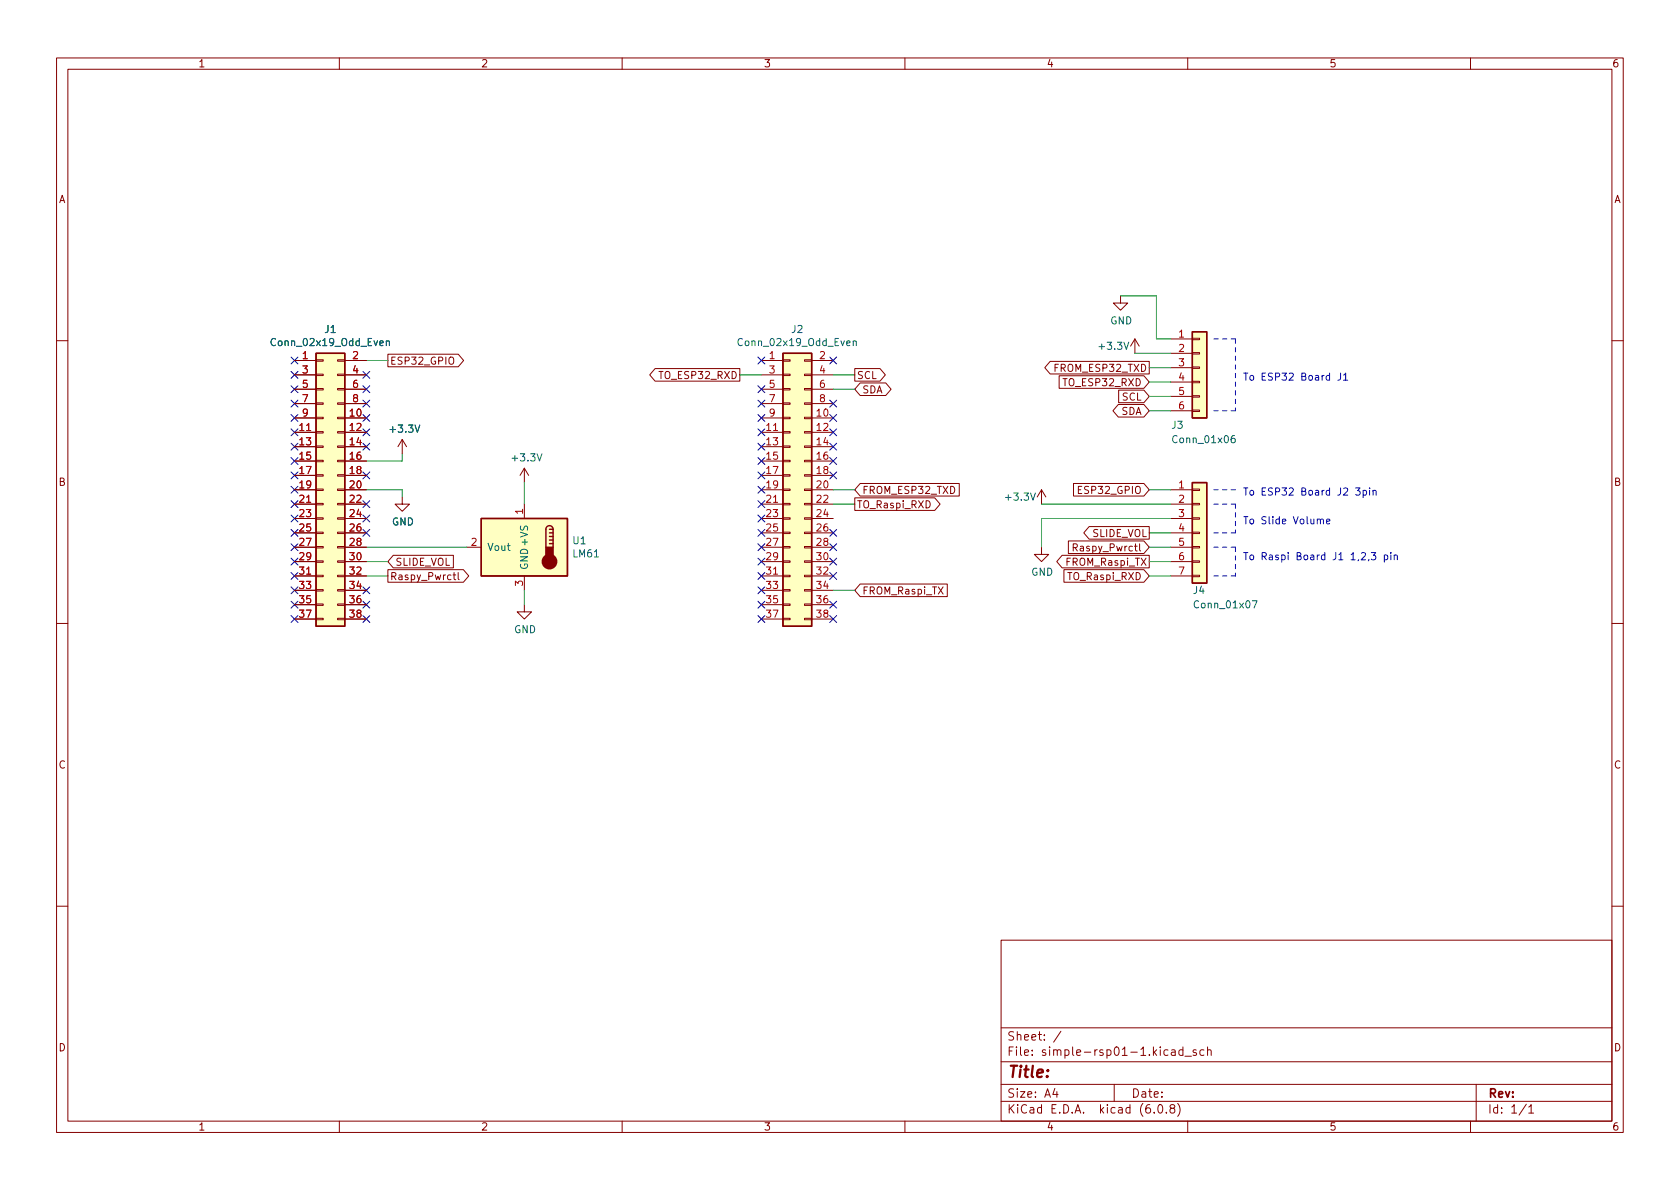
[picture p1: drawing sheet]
<svg xmlns="http://www.w3.org/2000/svg" width="297mm" height="210mm" viewBox="0 0 297 210" stroke-linecap="round" stroke-linejoin="round" font-family="sans-serif">
<g fill="none" stroke="#840000" stroke-width=".18">
<path d="M10 10.2h277v190.1h-277zM12 12.2h273v186.1h-273zM60 10.2v2M110 10.2v2M160 10.2v2M210 10.2v2M260 10.2v2M198.1 52.3v1.3h1.3l-1.3 1.3-1.3-1.3h1.3M200.7 59.9l-.8 1.3M200.7 59.9v2.6M200.7 59.9l.7 1.3M207 59.9h3.8"/>
<path d="M210.8 59.8h1.3v.3h-1.3zM10 60.2h2M52.1 63.7h3.8M52.1 73.9h3.8M52.1 76.4h3.8M52.1 79h3.8M52.1 66.3h3.8M52.1 68.8h3.8M52.1 71.4h3.8M55.9 78.9h1.2v.2h-1.2zM55.9 76.3h1.2v.3h-1.2zM55.9 73.8h1.2v.2h-1.2z"/>
<path d="M55.9 71.2h1.2v.3h-1.2zM55.9 68.7h1.2v.3h-1.2zM55.9 66.2h1.2v.2h-1.2zM55.9 63.6h1.2v.3h-1.2zM59.7 78.9h1.3v.2h-1.3zM59.7 76.3h1.3v.3h-1.3zM59.7 73.8h1.3v.2h-1.3zM59.7 71.2h1.3v.3h-1.3zM59.7 68.7h1.3v.3h-1.3zM59.7 66.2h1.3v.2h-1.3zM59.7 63.6h1.3v.3h-1.3zM61 63.7h3.8"/>
<path d="M61 73.9h3.8M61 76.4h3.8M61 79h3.8M61 66.3h3.8M61 68.8h3.8M61 71.4h3.8M68.6 62.6h12.4l1 1.1-1 1.2h-12.4zM71.1 77.7l-.7 1.3M71.1 77.7v2.6M71.1 77.7l.8 1.3M115.8 65.2h15v2.2h-15l-.9-1.1zM134.6 63.7h3.8"/>
<path d="M134.6 73.9h3.8M134.6 76.4h3.8M134.6 79h3.8M134.6 66.3h3.8M134.6 68.8h3.8M134.6 71.4h3.8M138.4 78.9h1.3v.2h-1.3zM138.4 76.3h1.3v.3h-1.3zM138.4 73.8h1.3v.2h-1.3zM138.4 71.2h1.3v.3h-1.3zM138.4 68.7h1.3v.3h-1.3zM138.4 66.2h1.3v.2h-1.3z"/>
<path d="M138.4 63.6h1.3v.3h-1.3zM142.2 78.9h1.3v.2h-1.3zM142.2 76.3h1.3v.3h-1.3zM142.2 73.8h1.3v.2h-1.3zM142.2 71.2h1.3v.3h-1.3zM142.2 68.7h1.3v.3h-1.3zM142.2 66.2h1.3v.2h-1.3zM142.2 63.6h1.3v.3h-1.3zM143.5 63.7h3.8M143.5 73.9h3.8M143.5 76.4h3.8M143.5 79h3.8"/>
<path d="M143.5 66.3h3.8M143.5 68.8h3.8M143.5 71.4h3.8M151.1 65.2h4.5l.9 1.1-.9 1.1h-4.5zM152.1 67.7h4.5l1 1.1-1 1.1h-4.5l-1-1.1zM185.7 63.9h17.5v2.2h-17.5l-1-1.1zM187.3 66.4h14.9l1 1.2-1 1.1h-14.9zM197.7 71.5h4.5l1 1.1-1 1.1h-4.5l-.9-1.1zM197.8 69h4.4l1 1.1-1 1.1h-4.4zM207 62.5h3.8M207 65h3.8M207 67.6h3.8"/>
<path d="M207 70.1h3.8M207 72.6h3.8M210.8 72.5h1.3v.3h-1.3zM210.8 70h1.3v.2h-1.3zM210.8 67.4h1.3v.3h-1.3zM210.8 64.9h1.3v.2h-1.3zM210.8 62.4h1.3v.2h-1.3zM285 60.2h2M52.1 86.6h3.8M52.1 89.1h3.8M52.1 91.7h3.8M52.1 94.2h3.8"/>
<path d="M52.1 96.8h3.8M52.1 99.3h3.8M52.1 81.5h3.8M52.1 84.1h3.8M55.9 99.2h1.2v.2h-1.2zM55.9 96.6h1.2v.3h-1.2zM55.9 94.1h1.2v.3h-1.2zM55.9 91.6h1.2v.2h-1.2zM55.9 89h1.2v.3h-1.2zM55.9 86.5h1.2v.2h-1.2zM55.9 83.9h1.2v.3h-1.2zM55.9 81.4h1.2v.3h-1.2z"/>
<path d="M59.7 99.2h1.3v.2h-1.3zM59.7 96.6h1.3v.3h-1.3zM59.7 94.1h1.3v.3h-1.3zM59.7 91.6h1.3v.2h-1.3zM59.7 89h1.3v.3h-1.3zM59.7 86.5h1.3v.2h-1.3zM59.7 83.9h1.3v.3h-1.3zM59.7 81.4h1.3v.3h-1.3zM61 86.6h3.8M61 89.1h3.8M61 91.7h3.8M61 94.2h3.8"/>
<path d="M61 96.8h3.8M61 99.3h3.8M61 81.5h3.8M61 84.1h3.8M69.5 98.2h10.7v2.2h-10.7l-.9-1.1zM71.1 87.9v1.2h1.3l-1.3 1.3-1.3-1.3h1.3M82.5 96.8h2.6M92.7 82.8v2.5M92.7 89.1v2.6M92.7 82.8l-.8 1.3M92.7 82.8l.8 1.3M134.6 86.6h3.8"/>
<path d="M134.6 89.1h3.8M134.6 91.7h3.8M134.6 94.2h3.8M134.6 96.8h3.8M134.6 99.3h3.8M134.6 81.5h3.8M134.6 84.1h3.8M138.4 99.2h1.3v.2h-1.3zM138.4 96.6h1.3v.3h-1.3zM138.4 94.1h1.3v.3h-1.3zM138.4 91.6h1.3v.2h-1.3zM138.4 89h1.3v.3h-1.3z"/>
<path d="M138.4 86.5h1.3v.2h-1.3zM138.4 83.9h1.3v.3h-1.3zM138.4 81.4h1.3v.3h-1.3zM142.2 99.2h1.3v.2h-1.3zM142.2 96.6h1.3v.3h-1.3zM142.2 94.1h1.3v.3h-1.3zM142.2 91.6h1.3v.2h-1.3zM142.2 89h1.3v.3h-1.3zM142.2 86.5h1.3v.2h-1.3zM142.2 83.9h1.3v.3h-1.3zM142.2 81.4h1.3v.3h-1.3zM143.5 86.6h3.8"/>
<path d="M143.5 89.1h3.8M143.5 91.7h3.8M143.5 94.2h3.8M143.5 96.8h3.8M143.5 99.3h3.8M143.5 81.5h3.8M143.5 84.1h3.8M151.1 88h14.2l.9 1.1-.9 1.2h-14.2zM152.1 85.5h17.5v2.2h-17.5l-1-1.1zM184.1 96.8v1.2h1.3l-1.3 1.3-1.2-1.3h1.2M184.1 86.6l-.7 1.3M184.1 86.6v2.5"/>
<path d="M184.1 86.6l.8 1.3M187.8 98.2h15.4v2.2h-15.4l-1-1.1zM188.9 95.7h13.3l1 1.1-1 1.1h-13.3zM189.8 96.8h.6l.1-.2-.1-.3-.6-.1v1.2M189.8 85.5h12.4l1 1.1-1 1.1h-12.4zM192.6 93.1h10.6v2.2h-10.6l-1-1.1zM201.5 96.2v1.1l.2 .1M207 86.6h3.8M207 89.1h3.8M207 91.7h3.8M207 94.2h3.8M207 96.8h3.8"/>
<path d="M207 99.3h3.8M210.8 99.2h1.3v.2h-1.3zM210.8 96.6h1.3v.3h-1.3zM210.8 94.1h1.3v.3h-1.3zM210.8 91.6h1.3v.2h-1.3zM210.8 89h1.3v.3h-1.3zM210.8 86.5h1.3v.2h-1.3zM10 110.2h2M52.1 101.8h3.8M52.1 104.4h3.8M52.1 106.9h3.8M52.1 109.5h3.8"/>
<path d="M55.9 109.3h1.2v.3h-1.2zM55.9 106.8h1.2v.3h-1.2zM55.9 104.3h1.2v.2h-1.2zM55.9 101.7h1.2v.3h-1.2zM59.7 109.3h1.3v.3h-1.3zM59.7 106.8h1.3v.3h-1.3zM59.7 104.3h1.3v.2h-1.3zM59.7 101.7h1.3v.3h-1.3zM61 101.8h3.8M61 104.4h3.8M61 106.9h3.8M61 109.5h3.8"/>
<path d="M68.6 100.7h13.3l1 1.1-1 1.2h-13.3zM80.1 101.7h.5M80.3 101.2v1.1l.3 .2M81 101.2v1.1l.2 .2M92.7 106.9v1.3h1.3l-1.3 1.3-1.3-1.3h1.3M92.7 101.8v2.6M134.6 101.8h3.8M134.6 104.4h3.8M134.6 106.9h3.8M134.6 109.5h3.8M138.4 109.3h1.3v.3h-1.3zM138.4 106.8h1.3v.3h-1.3z"/>
<path d="M138.4 104.3h1.3v.2h-1.3zM138.4 101.7h1.3v.3h-1.3zM142.2 109.3h1.3v.3h-1.3zM142.2 106.8h1.3v.3h-1.3zM142.2 104.3h1.3v.2h-1.3zM142.2 101.7h1.3v.3h-1.3zM143.5 101.8h3.8M143.5 104.4h3.8M143.5 106.9h3.8M143.5 109.5h3.8M152.1 103.3h15.4v2.2h-15.4l-1-1.1zM188.1 100.7h14.1l1 1.1-1 1.2h-14.1z"/>
<path d="M207 101.8h3.8M210.8 101.7h1.3v.3h-1.3zM285 110.2h2M10 160.2h2M177 166.3h108v32h-108zM285 160.2h2M60 198.3v2M110 198.3v2M160 198.3v2M177 194.8h108M177 191.8h108M177 187.8h108"/>
<path d="M177 181.8h108M186.5 192.5l-.4 1h1M186.9 193v1M187.6 182.4l-1.3 1.9M197 191.8v3M204.1 196.7v.1M204.9 195.4l.2-.1a.81 .81 0 0 1 .6 .7 .81 .81 0 0 1-.3 .8h-.2a.81 .81 0 0 1-.6-.6 .81 .81 0 0 1 .3-.8zM206.2 196.7v.1M207.1 196l-.2-.3v-.2l.2-.2 .5 .1 .1 .2-.1 .2-.6 .2-.1 .3v.4l.2 .1h.5l.1-.3-.1-.4-.2-.1M207.1 185.7h.6l.1 .9M207.8 186l-.5 .1a.29 .29 0 0 0-.2 .2 .29 .29 0 0 0 .2 .3h.5M208.2 195.1a1.72 1.72 0 0 1 0 2.3"/>
<path d="M209.1 185.7l-.4-.1-.3 .3v.4l.2 .3h.5M209.1 185.1v1.5M209.5 186.8h1.1M210 198.3v2M211.5 185.7l-.4-.1-.2 .2 .1 .3 .5 .1v.4h-.6M212.9 185.7l-.5-.1-.3 .3v.4l.2 .3h.6M213.5 185.8l.2-.2 .4 .1v.9M213.5 185.1v1.5M260 198.3v2M261 191.8v6.5M269.9 195.3l-1.3 1.9M270.3 195.8l.4-.5v1.5"/>
<path d="M270.3 196.8h.9"/>
</g>
<g fill="#ffffc2" stroke="#ffffc2" stroke-width=".18">
<path d="M210.8 58.7h2.6v15.2h-2.6z"/>
<path d="M210.8 85.3h2.6v17.8h-2.6z"/>
<path d="M85.1 91.7h15.2v10.1h-15.2z"/>
<path d="M138.4 62.5h5.1v48.2h-5.1z"/>
<path d="M55.9 62.5h5.1v48.2h-5.1z"/>
</g>
<path d="M210.8 58.7h2.6v15.2h-2.6zM55.9 62.5h5.1v48.2h-5.1zM138.4 62.5h5.1v48.2h-5.1zM85.1 91.7h15.2v10.1h-15.2zM97.2 96.1h.6M97.2 95.5h.6M97.2 94.9h.6M97.2 94.2h.6M97.2 93.6h.6M97.8 93.6a.64 .64 0 0 0-.6-.6 .64 .64 0 0 0-.7 .6v3.2M97.8 93.6v3.2M210.8 85.3h2.6v17.8h-2.6z" fill="none" stroke="#840000" stroke-width=".25"/>
<path d="M68.3 60.4l.2-.1h.3l.1 .8M68.3 60.3v.8M150.9 60.4l.1-.1h.3l.1 .8M150.9 60.3v.8M218.3 77l-.4 .1a.86 .86 0 0 0 0 1.2l.4-.1 .1-.5-.2-.2h-.3l-.2 .2M221.4 106.2h.9l-.6 1.3" fill="none" stroke="#006464" stroke-width=".18"/>
<g fill="#840000" stroke="#840000" stroke-width=".25">
<path d="M96.5 96.8h1.3v1.9h-1.3z"/>
<circle cx="97.2" cy="99.3" r="1.27"/>
</g>
<g fill="none" stroke="#0000c2" stroke-width=".18">
<path d="M237 66v.9a.41 .41 0 0 1-.5 .3M237.6 66.3l.3-.3v1.2M237.6 67.2h.7M232.9 91.9l.2-.1 .3 .1 .1 .7M233.5 92l.1-.2 .3 .1 .1 .7M234.5 92.2l.6-.1v-.2l-.4-.1-.2 .2 .1 .6h.5M239.7 86.3h.8l-.5 .5 .4 .1v.5l-.2 .2-.5-.2M241 86.8l.4-.1 .2 .3-.1 .5h-.5M241 86.7v1.3M242.2 86.3v.1M242.2 86.7v.9M242.5 97.7h.8l-.5 .5 .4 .1v.6l-.2 .1-.5-.1"/>
<path d="M242.8 86.8l.1-.1 .4 .1v.8M242.8 86.7v.9M244.8 98.2l.3-.1 .3 .3-.2 .5h-.4M244.8 98.1v1.3M245.9 97.7v.1M245.9 98.1v.9M246.5 98.3l.2-.2 .3 .1 .1 .8M246.5 98.1v.9"/>
</g>
<path d="M214.6 59.9h3.8M218.4 59.9v12.7M218.4 72.6h-3.8M214.6 89.1h3.8M214.6 96.8h3.8M214.6 86.6h3.8M218.4 94.2h-3.8M218.4 96.8v5M218.4 89.1v5.1M218.4 101.8h-3.8" fill="none" stroke="#0000c2" stroke-width=".18" stroke-dasharray=".8 .8"/>
<g fill="none" stroke="#009600" stroke-width=".18">
<path d="M198.1 52.3h6.4v7.6h2.5M64.8 63.7h3.8M130.8 66.3h3.8M147.3 66.3h3.8M147.3 68.8h3.8M200.7 62.5h6.3M203.2 67.6h3.8M203.2 65h3.8M203.2 72.6h3.8M203.2 70.1h3.8M64.8 86.6h6.3v1.3M64.8 99.3h3.8"/>
<path d="M64.8 96.8h17.7M71.1 80.3v1.2h-6.3M92.7 85.3v3.8M147.3 86.6h3.8M147.3 89.1h3.8M184.1 89.1h22.9M203.2 86.6h3.8M203.2 99.3h3.8M203.2 96.8h3.8M203.2 94.2h3.8M207 91.7h-22.9v5.1M64.8 101.8h3.8"/>
<path d="M92.7 104.4v2.5M147.3 104.4h3.8M203.2 101.8h3.8"/>
</g>
<g fill="none" stroke="#000084" stroke-width=".18">
<path d="M51.5 78.4l1.2 1.2M51.5 73.3l1.2 1.2M51.5 75.8l1.2 1.3M51.5 63.1l1.2 1.3M51.5 65.7l1.2 1.2M51.5 68.2l1.2 1.2M51.5 70.8l1.2 1.2M52.7 73.3l-1.2 1.2M52.7 75.8l-1.2 1.3M52.7 78.4l-1.2 1.2M52.7 63.1l-1.2 1.3M52.7 65.7l-1.2 1.2"/>
<path d="M52.7 68.2l-1.2 1.2M52.7 70.8l-1.2 1.2M64.2 75.8l1.2 1.3M64.2 73.3l1.2 1.2M64.2 70.8l1.2 1.2M64.2 68.2l1.2 1.2M64.2 65.7l1.2 1.2M64.2 78.4l1.2 1.2M65.4 75.8l-1.2 1.3M65.4 73.3l-1.2 1.2M65.4 70.8l-1.2 1.2M65.4 68.2l-1.2 1.2"/>
<path d="M65.4 65.7l-1.2 1.2M65.4 78.4l-1.2 1.2M134 63.1l1.2 1.3M134 70.8l1.2 1.2M134 75.8l1.2 1.3M134 78.4l1.2 1.2M134 68.2l1.2 1.2M134 73.3l1.2 1.2M135.2 75.8l-1.2 1.3M135.2 78.4l-1.2 1.2M135.2 63.1l-1.2 1.3M135.2 68.2l-1.2 1.2"/>
<path d="M135.2 70.8l-1.2 1.2M135.2 73.3l-1.2 1.2M146.7 73.3l1.2 1.2M146.7 75.8l1.2 1.3M146.7 78.4l1.2 1.2M146.7 63.1l1.2 1.3M146.7 70.8l1.2 1.2M147.9 73.3l-1.2 1.2M147.9 75.8l-1.2 1.3M147.9 63.1l-1.2 1.3M147.9 70.8l-1.2 1.2M147.9 78.4l-1.2 1.2"/>
<path d="M51.5 93.6l1.2 1.2M51.5 80.9l1.2 1.2M51.5 83.5l1.2 1.2M51.5 88.5l1.2 1.3M51.5 86l1.2 1.2M51.5 98.7l1.2 1.2M51.5 96.2l1.2 1.2M51.5 91.1l1.2 1.2M52.7 88.5l-1.2 1.3M52.7 86l-1.2 1.2M52.7 83.5l-1.2 1.2M52.7 80.9l-1.2 1.2"/>
<path d="M52.7 96.2l-1.2 1.2M52.7 91.1l-1.2 1.2M52.7 98.7l-1.2 1.2M52.7 93.6l-1.2 1.2M64.2 93.6l1.2 1.2M64.2 91.1l1.2 1.2M64.2 88.5l1.2 1.3M64.2 83.5l1.2 1.2M65.4 93.6l-1.2 1.2M65.4 91.1l-1.2 1.2M65.4 83.5l-1.2 1.2M65.4 88.5l-1.2 1.3"/>
<path d="M134 80.9l1.2 1.2M134 96.2l1.2 1.2M134 88.5l1.2 1.3M134 86l1.2 1.2M134 98.7l1.2 1.2M134 83.5l1.2 1.2M134 91.1l1.2 1.2M134 93.6l1.2 1.2M135.2 86l-1.2 1.2M135.2 88.5l-1.2 1.3M135.2 93.6l-1.2 1.2M135.2 96.2l-1.2 1.2"/>
<path d="M135.2 80.9l-1.2 1.2M135.2 98.7l-1.2 1.2M135.2 83.5l-1.2 1.2M135.2 91.1l-1.2 1.2M146.7 80.9l1.2 1.2M146.7 83.5l1.2 1.2M146.7 93.6l1.2 1.2M146.7 98.7l1.2 1.2M146.7 96.2l1.2 1.2M147.9 80.9l-1.2 1.2M147.9 83.5l-1.2 1.2M147.9 98.7l-1.2 1.2"/>
<path d="M147.9 96.2l-1.2 1.2M147.9 93.6l-1.2 1.2M51.5 108.9l1.2 1.2M51.5 106.3l1.2 1.2M51.5 103.8l1.2 1.2M51.5 101.2l1.2 1.3M52.7 106.3l-1.2 1.2M52.7 103.8l-1.2 1.2M52.7 101.2l-1.2 1.3M52.7 108.9l-1.2 1.2M64.2 103.8l1.2 1.2M64.2 106.3l1.2 1.2"/>
<path d="M64.2 108.9l1.2 1.2M65.4 103.8l-1.2 1.2M65.4 106.3l-1.2 1.2M65.4 108.9l-1.2 1.2M134 101.2l1.2 1.3M134 103.8l1.2 1.2M134 106.3l1.2 1.2M134 108.9l1.2 1.2M135.2 108.9l-1.2 1.2M135.2 106.3l-1.2 1.2M135.2 101.2l-1.2 1.3M135.2 103.8l-1.2 1.2"/>
<path d="M146.7 108.9l1.2 1.2M146.7 106.3l1.2 1.2M146.7 101.2l1.2 1.3M147.9 108.9l-1.2 1.2M147.9 106.3l-1.2 1.2M147.9 101.2l-1.2 1.3"/>
</g>
<text font-size="2.8" fill="#840000" x="178" y="190.6">Title:</text>
<g font-size="2.1" fill="#840000">
<text x="178" y="184">Sheet: /</text>
<text x="178" y="186.7">File: simple-rsp01-1.kicad_sch</text>
<text x="178" y="196.9">KiCad E.D.A. kicad (6.0.8)</text>
<text x="178" y="194.1">Size: A4</text>
<text x="200" y="194.1">Date:</text>
<text x="263" y="194.1">Rev:</text>
<text x="263" y="196.9">Id: 1/1</text>
</g>
<g font-size="1.8" fill="#840000">
<text x="35" y="11.9">1</text>
<text x="85" y="11.9">2</text>
<text x="135" y="11.9">3</text>
<text x="185" y="11.9">4</text>
<text x="235" y="11.9">5</text>
<text x="285" y="11.9">6</text>
<text x="10.3" y="35.9">A</text>
<text x="285.3" y="35.9">A</text>
<text x="68.9" y="64.5">ESP32_GPIO</text>
<text x="186.7" y="65.7">FROM_ESP32_TXD</text>
<text x="116.8" y="67">TO_ESP32_RXD</text>
<text x="151.4" y="67">SCL</text>
<text x="152.4" y="69.6">SDA</text>
<text x="188.3" y="68.3">TO_ESP32_RXD</text>
<text x="198.4" y="70.8">SCL</text>
<text x="198.2" y="73.4">SDA</text>
<text x="10.3" y="85.9">B</text>
<text x="151.4" y="89.9">TO_Raspi_RXD</text>
<text x="152.4" y="87.3">FROM_ESP32_TXD</text>
<text x="191" y="87.3">ESP32_GPIO</text>
<text x="285.3" y="85.9">B</text>
<text x="193.1" y="95">SLIDE_VOL</text>
<text x="69.8" y="100">SLIDE_VOL</text>
<text x="188.6" y="100">FROM_Raspi_TX</text>
<text x="190.3" y="97.5">Raspy_Pwrctl</text>
<text x="68.9" y="102.6">Raspy_Pwrctl</text>
<text x="152.4" y="105.1">FROM_Raspi_TX</text>
<text x="189" y="102.6">TO_Raspi_RXD</text>
<text x="10.3" y="135.9">C</text>
<text x="285.3" y="135.9">C</text>
<text x="10.3" y="185.9">D</text>
<text x="285.3" y="185.9">D</text>
<text x="35" y="199.9">1</text>
<text x="85" y="199.9">2</text>
<text x="135" y="199.9">3</text>
<text x="185" y="199.9">4</text>
<text x="235" y="199.9">5</text>
<text x="285" y="199.9">6</text>
</g>
<g font-size="1.8" fill="#006464">
<text x="57.4" y="58.9">J1</text>
<text x="140" y="58.9">J2</text>
<text x="196.3" y="57.3">GND</text>
<text x="48.3" y="61.2">Conn_02x19_Odd_Even</text>
<text x="130.9" y="61.2">Conn_02x19_Odd_Even</text>
<text x="194.5" y="61.8">+3.3V</text>
<text x="69.2" y="76.5">+3.3V</text>
<text x="207.2" y="75.8">J3</text>
<text x="90.8" y="81.6">+3.3V</text>
<text x="207.7" y="78.4">Conn_01x06</text>
<text x="178" y="88.5">+3.3V</text>
<text x="69.3" y="92.9">GND</text>
<text x="86.1" y="97.4">Vout</text>
<text x="93.3" y="100.8" transform="rotate(-90 93.3 100.8)">GND +VS</text>
<text x="101.3" y="96.2">U1</text>
<text x="101.4" y="98.5">LM61</text>
<text x="182.3" y="101.8">GND</text>
<text x="211" y="105">J4</text>
<text x="211.5" y="107.6">Conn_01x07</text>
<text x="90.9" y="112">GND</text>
</g>
<g font-size="1.8" fill="#a90000">
<text x="208.4" y="59.7">1</text>
<text x="53.5" y="63.5">1</text>
<text x="62.4" y="63.5">2</text>
<text x="136" y="63.5">1</text>
<text x="144.9" y="63.5">2</text>
<text x="208.4" y="62.2">2</text>
<text x="208.4" y="64.8">3</text>
<text x="53.5" y="66">3</text>
<text x="53.5" y="68.6">5</text>
<text x="53.5" y="71.1">7</text>
<text x="62.4" y="66">4</text>
<text x="62.4" y="68.6">6</text>
<text x="62.4" y="71.1">8</text>
<text x="136" y="66">3</text>
<text x="136" y="68.6">5</text>
<text x="136" y="71.1">7</text>
<text x="144.9" y="66">4</text>
<text x="144.9" y="68.6">6</text>
<text x="144.9" y="71.1">8</text>
<text x="208.4" y="67.3">4</text>
<text x="208.4" y="69.8">5</text>
<text x="53" y="76.2">11</text>
<text x="53.5" y="73.7">9</text>
<text x="61.9" y="73.7">10</text>
<text x="61.9" y="76.2">12</text>
<text x="135.5" y="76.2">11</text>
<text x="136" y="73.7">9</text>
<text x="144.4" y="73.7">10</text>
<text x="144.4" y="76.2">12</text>
<text x="208.4" y="72.4">6</text>
<text x="53" y="78.7">13</text>
<text x="53" y="81.3">15</text>
<text x="53" y="83.8">17</text>
<text x="61.9" y="78.7">14</text>
<text x="61.9" y="81.3">16</text>
<text x="61.9" y="83.8">18</text>
<text x="135.5" y="78.7">13</text>
<text x="135.5" y="81.3">15</text>
<text x="135.5" y="83.8">17</text>
<text x="144.4" y="78.7">14</text>
<text x="144.4" y="81.3">16</text>
<text x="144.4" y="83.8">18</text>
<text x="53" y="86.4">19</text>
<text x="53" y="88.9">21</text>
<text x="61.9" y="86.4">20</text>
<text x="61.9" y="88.9">22</text>
<text x="135.5" y="86.4">19</text>
<text x="135.5" y="88.9">21</text>
<text x="144.4" y="86.4">20</text>
<text x="144.4" y="88.9">22</text>
<text x="208.4" y="86.4">1</text>
<text x="208.4" y="88.9">2</text>
<text x="53" y="91.4">23</text>
<text x="53" y="94">25</text>
<text x="61.9" y="91.4">24</text>
<text x="61.9" y="94">26</text>
<text x="92.5" y="90.9" transform="rotate(-90 92.5 90.9)">1</text>
<text x="135.5" y="91.4">23</text>
<text x="135.5" y="94">25</text>
<text x="144.4" y="91.4">24</text>
<text x="144.4" y="94">26</text>
<text x="208.4" y="91.4">3</text>
<text x="208.4" y="94">4</text>
<text x="53" y="96.5">27</text>
<text x="53" y="99.1">29</text>
<text x="53" y="101.6">31</text>
<text x="61.9" y="96.5">28</text>
<text x="61.9" y="99.1">30</text>
<text x="61.9" y="101.6">32</text>
<text x="83.3" y="96.5">2</text>
<text x="135.5" y="96.5">27</text>
<text x="135.5" y="99.1">29</text>
<text x="135.5" y="101.6">31</text>
<text x="144.4" y="96.5">28</text>
<text x="144.4" y="99.1">30</text>
<text x="144.4" y="101.6">32</text>
<text x="208.4" y="96.5">5</text>
<text x="208.4" y="99.1">6</text>
<text x="208.4" y="101.6">7</text>
<text x="53" y="104.1">33</text>
<text x="53" y="106.7">35</text>
<text x="61.9" y="104.1">34</text>
<text x="61.9" y="106.7">36</text>
<text x="92.5" y="103.6" transform="rotate(-90 92.5 103.6)">3</text>
<text x="135.5" y="104.1">33</text>
<text x="135.5" y="106.7">35</text>
<text x="144.4" y="104.1">34</text>
<text x="144.4" y="106.7">36</text>
<text x="53" y="109.2">37</text>
<text x="61.9" y="109.2">38</text>
<text x="135.5" y="109.2">37</text>
<text x="144.4" y="109.2">38</text>
</g>
<g font-size="1.8" fill="#0000c2">
<text x="219.7" y="67.3">To ESP32 Board J1</text>
<text x="219.7" y="87.6">To ESP32 Board J2 3pin</text>
<text x="219.7" y="92.7">To Slide Volume</text>
<text x="219.7" y="99">To Raspi Board J1 1,2,3 pin</text>
</g>
</svg>
